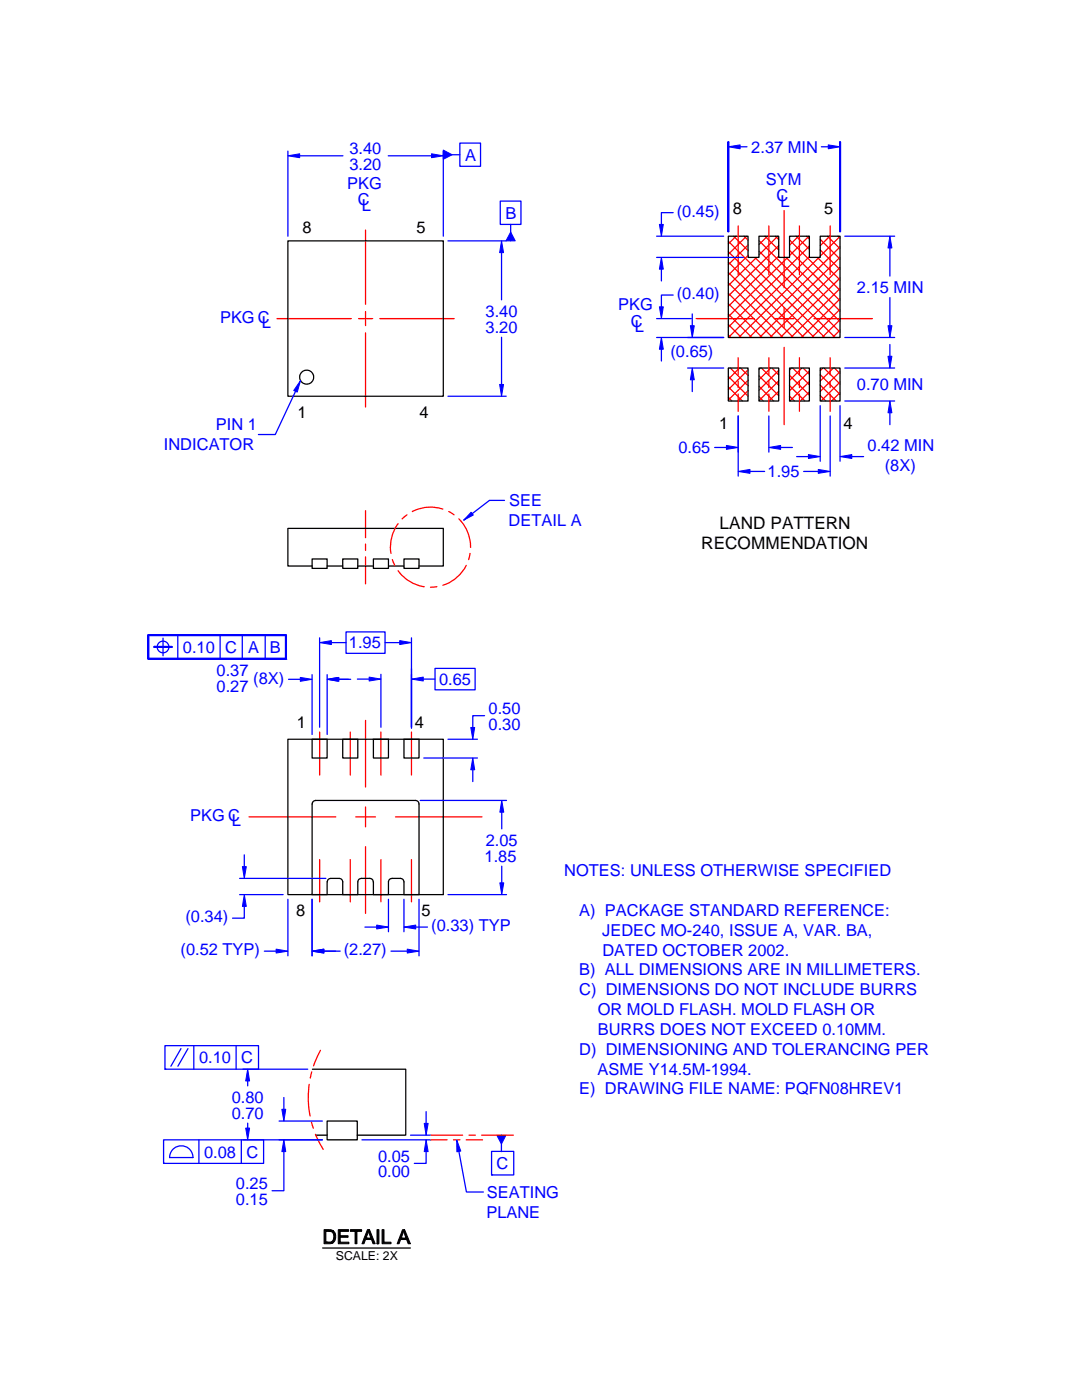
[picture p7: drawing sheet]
<svg xmlns="http://www.w3.org/2000/svg" width="216mm" height="279mm" viewBox="0 0 216 279" stroke-linecap="round" stroke-linejoin="round" font-family="sans-serif">
<g fill="none" stroke="#f00" stroke-width=".25">
<path d="M72.9 45.9v14.8M145.3 58.5l8.9 8.9M145.3 56.5l10.9 10.9M145.3 54.4l13 13M145.3 52.3l15.1 15.1M145.3 50.2l17.2 17.2M145.3 48.2l19.3 19.2M146.4 47.1l2.9 2.9M146.9 47.1l-1.6 1.6M148.5 47.1l.8 .8M148.9 47.1l-3.6 3.7M149.3 48.9l-4 3.9"/>
<path d="M149.3 51l-4 3.9M150.6 51.4l16 16M151 51.4l-5.7 5.6M151.4 50.1l16.2 16.2M151.4 48l16.2 16.2M152.6 47.1l2.8 2.8M153.1 47.1l-1.7 1.7M154.7 47.1l.7 .7M155.2 47.1l-3.8 3.8M155.4 49l-10.1 10.1M155.4 51.1l-10.1 10.1M156.5 42v15.4"/>
<path d="M156.8 51.4l10.8 10.7M157.2 51.4l-11.9 11.8M157.5 50l10.1 10M157.5 47.9l10.1 10.1M158.9 47.1l2.6 2.7M159.3 47.1l-1.8 1.8M160.9 47.1l.6 .6M161.4 47.1l-3.9 3.9M161.5 51.2l-16.1 16.2M161.5 49.1l-16.2 16.2M163.1 51.4l4.5 4.5M163.4 51.4l-16 16"/>
<path d="M163.7 49.9l3.9 3.9M163.7 47.8l3.9 3.9M165.1 47.1l2.5 2.6M165.6 47.1l-1.9 1.9M167.2 47.1l.4 .5M167.6 53.4l-14 14M167.6 55.5l-11.9 11.9M167.6 57.6l-9.8 9.8M167.6 59.6l-7.7 7.8M167.6 49.3l-18.1 18.1M167.6 51.3l-16 16.1M167.6 47.2l-3.9 3.9"/>
<path d="M55.3 63.6h14.8M71.5 63.6h2.9M72.9 62.2v2.8M72.9 66.4v14.8M75.8 63.6h14.8M138.9 63.6h11.6M145.3 66.8l.6 .6M145.3 75.1l4 4M145.3 64.7l2.6 2.7M145.3 79.3l.8 .7M145.3 62.7l4.7 4.7M145.3 77.2l2.8 2.8"/>
<path d="M145.3 60.6l6.8 6.8M145.5 73.4l-.2 .2M145.7 73.4l3.6 3.6M147.6 73.4l-2.3 2.3M147.8 73.4l1.5 1.5M149.3 73.8l-4 4M149.3 75.9l-4 3.9M149.3 78l-2.1 2M151.4 79.2l.9 .8M151.4 75l4 4M151.4 77.1l3 2.9M151.7 73.4l-.3 .3"/>
<path d="M151.9 73.4l3.5 3.5M153.8 73.4l-2.4 2.4M154 73.4l1.4 1.4M154.5 63.6h4M155.4 73.9l-4 4M155.4 78.1l-2 1.9M155.4 76l-4 4M156.5 61.4v4M156.5 69.3v15.5M157.5 79.1l1 .9M157.5 77l3.1 3M157.5 74.9l4 3.9"/>
<path d="M157.9 73.4l-.4 .5M158.2 73.4l3.3 3.4M160 73.4l-2.5 2.5M160.3 73.4l1.2 1.3M161.5 76.1l-3.9 3.9M161.5 78.2l-1.8 1.8M161.5 74.1l-4 3.9M162.4 63.6h11.7M163.7 78.9l1.1 1.1M163.7 76.9l3.2 3.1M163.7 74.8l3.9 3.9M164.2 73.4l-.5 .6"/>
<path d="M164.4 73.4l3.2 3.2M166.3 73.4l-2.6 2.7M166.5 73.4l1.1 1.2M167.6 61.7l-5.6 5.7M167.6 63.8l-3.6 3.6M167.6 65.9l-1.5 1.5M167.6 74.2l-3.9 3.9M167.6 76.2l-3.8 3.8M167.6 78.3l-1.7 1.7M72.9 143.8v13.3M49.7 163h17.3M71 163h3.9"/>
<path d="M72.9 161v4M72.9 169v13.3M78.9 163h17.3"/>
</g>
<path d="M101.9 46.3l.9 1.8h-1.8z" fill="#00f"/>
<path d="M101.9 46.3l.9 1.8h-1.8z" fill="none" stroke="#00f" stroke-width=".2"/>
<path d="M88.5 30.9h3.3M101.9 44.8v3.3" fill="none" stroke="#00f" stroke-width=".25"/>
<path d="M88.5 30l1.7 .9-1.7 .9z" fill="#00f"/>
<path d="M88.5 30l1.7 .9-1.7 .9z" fill="none" stroke="#00f" stroke-width=".2"/>
<g fill="none" stroke="#f00" stroke-width=".25">
<path d="M147.3 45.1v9.7M153.4 45.1v9.7M159.5 45.1v9.7M165.7 45.1v9.7M147.3 71.4v3.4M147.3 76.1v1.3M147.3 78.6v3.5M153.4 71.4v3.4M153.4 76.1v1.3M153.4 78.6v3.5M159.5 71.4v3.4M159.5 76.1v1.3"/>
<path d="M159.5 78.6v3.5M165.7 71.4v3.4M165.7 76.1v1.3M165.7 78.6v3.5M63.8 146.1v8.6M69.9 146.1v8.6M76 146.1v8.6M82.1 146.1v8.6M63.8 171.6v8.4M69.9 171.6v8.4M76 171.6v8.4M82.1 171.6v8.4"/>
</g>
<g fill="none" stroke="#000" stroke-width=".25">
<path d="M145.3 47.1h4v4.3h2.1v-4.3h4v4.3h2.1v-4.3h4v4.3h2.2v-4.3h3.9v20.3h-22.3zM145.3 73.4h4v6.6h-4zM151.4 73.4h4v6.6h-4zM157.5 73.4h4v6.6h-4zM163.7 73.4h3.9v6.6h-3.9z"/>
<circle cx="61.2" cy="75.3" r="1.4"/>
</g>
<path d="M67.4 135.6h2.1" fill="none" stroke="#00f" stroke-width=".25"/>
<path d="M65.3 135.6l2.1-.4v.7z" fill="#00f"/>
<path d="M65.3 135.6l2.1-.4v.7z" fill="none" stroke="#00f" stroke-width=".2"/>
<path d="M91.8 28.6h4.1v4.6h-4.1zM99.8 40.1h4.1v4.7h-4.1zM82.1 133.5v11.9M100.1 226.5v3.3" fill="none" stroke="#00f" stroke-width=".25"/>
<path d="M57.4 147.5h31.1v31h-31.1zM62.3 147.5h3v3.8h-3zM68.4 147.5h3v3.8h-3zM74.5 147.5h3v3.8h-3zM80.6 147.5h3v3.8h-3zM62.3 160.4v18.1h3v-2.5l.1-.4 .4-.3h1.9l.6 .3 .1 .4v2.5h3v-2.5l.1-.4 .4-.3h2.1l.4 .3 .1 .4M62.3 160.4l.1-.4 .6-.3h19.9l.6 .3 .1 .4v18.1h-3v-2.7l-.3-.4-.4-.1h-1.7l-.6 .3-.1 .4v2.5h-3v-2.5M64.4 249.1h17.5" fill="none" stroke="#000" stroke-width=".25"/>
<g fill="#000" stroke="#000" stroke-width=".2">
<path d="M64.7 245.4a2.68 2.68 0 0 1 1.8 .2l-1.5 .1v2.2l1.5 .1-.8 .2h-1z" fill-rule="evenodd"/>
<path d="M65.6 245.7h.9a1.7 1.7 0 0 1 0 2.3l-1.5-.1a1.11 1.11 0 0 0 1.6-.9 .93 .93 0 0 0-1-1.3z" fill-rule="evenodd"/>
<path d="M67.5 245.4h2.1v.3h-1.7v.9h1.5v.3h-1.5v1h1.7v.3h-2.1z" fill-rule="evenodd"/>
<path d="M69.9 245.4h2.3v.3h-1v2.5h-.4v-2.5h-.9z" fill-rule="evenodd"/>
<path d="M73.3 245.4h.4l-.7 1.7 1.1 .3h-1.2l-.3 .8h-.4z" fill-rule="evenodd"/>
<path d="M73.7 245.4l1.2 2.8h-.5l-.3-.8-1.1-.3h1l-.5-1.4z" fill-rule="evenodd"/>
<path d="M75.2 245.4h.4v2.8h-.4z" fill-rule="evenodd"/>
<path d="M76.2 245.4h.4v2.5h1.4v.3h-1.8z" fill-rule="evenodd"/>
<path d="M80.3 245.4h.4l-.6 1.7 1 .3h-1.2l-.3 .8h-.4z" fill-rule="evenodd"/>
<path d="M80.7 245.4l1.2 2.8h-.5l-.3-.8-1-.3h.9l-.5-1.4z" fill-rule="evenodd"/>
</g>
<path d="M99.1 226.5h1.9l-.9 1.8z" fill="#00f"/>
<path d="M99.1 226.5h1.9l-.9 1.8z" fill="none" stroke="#00f" stroke-width=".2"/>
<path d="M62.3 111.5h3v1.9h-3zM62.3 113h-4.9v-7.5h31.1v7.5h-4.9M65.3 113h3.1M68.4 111.5h3v1.9h-3zM71.4 113h3.1M74.5 111.5h3v1.9h-3zM77.5 113h3.1M80.6 111.5h3v1.9h-3zM62.3 213.4h18.7v13.1h-9.7M63 226.5h2.3M65.3 223.7h6v3.8h-6z" fill="none" stroke="#000" stroke-width=".25"/>
<g fill="none" stroke="#f00" stroke-width=".25">
<path d="M72.9 101.9v5.4M72.9 108.6v1.3M72.9 111.1v5.4M78.3 111.7l.5 1.1M79.4 104.5a7.9 7.9 0 0 0-1.4 5.9M79.4 113.9a7.8 7.8 0 0 0 5.2 3.2M81.2 102.7l-1 .8M87.2 117.1l-1.3 .1M88.4 101.6a7.8 7.8 0 0 0-6.1 .5M89.5 102.1l1.1 .6M91.6 103.5a7.9 7.9 0 0 1 2.3 5.7M93 112.8a7.9 7.9 0 0 1-4.6 4"/>
<path d="M93.8 110.4l-.3 1.3"/>
</g>
<path d="M93.8 109.1h.2v.2h-.2z" fill-rule="evenodd" fill="#f00"/>
<path d="M94 102.2l.4 .6-1.9 1z" fill="#00f"/>
<path d="M94 102.2l.4 .6-1.9 1z" fill="none" stroke="#00f" stroke-width=".2"/>
<path d="M57.4 30.2v16.9M59.8 31.1h8.6M77.5 31.1h8.6M88.5 30.2v16.9M100.7 99.9h-3l-5.2 3.9" fill="none" stroke="#00f" stroke-width=".25"/>
<path d="M57.4 48.1h31.1v31h-31.1z" fill="none" stroke="#000" stroke-width=".25"/>
<path d="M61.7 216.4l-.1 .6a18.6 18.6 0 0 0 .3 5.7M62.2 213.9l-.3 1.3M63.9 209.6l-1.3 3.1M62.1 224l.4 1.2M62.9 226.4l1.6 3" fill="none" stroke="#f00" stroke-width=".25"/>
<path d="M57.4 31.1l2.4-.4v.8z" fill="#00f"/>
<path d="M57.4 31.1l2.4-.4v.8z" fill="none" stroke="#00f" stroke-width=".2"/>
<path d="M86.1 30.7l2.4 .4-2.4 .4z" fill="#00f"/>
<path d="M86.1 30.7l2.4 .4-2.4 .4z" fill="none" stroke="#00f" stroke-width=".2"/>
<path d="M89.4 48.1h11.6M100.1 50.4v9.4M89.4 79.1h11.6M100.1 67.3v9.4" fill="none" stroke="#00f" stroke-width=".25"/>
<path d="M100.1 48.1l.4 2.3h-.8z" fill="#00f"/>
<path d="M100.1 48.1l.4 2.3h-.8z" fill="none" stroke="#00f" stroke-width=".2"/>
<path d="M99.7 76.7h.8l-.4 2.4z" fill="#00f"/>
<path d="M99.7 76.7h.8l-.4 2.4z" fill="none" stroke="#00f" stroke-width=".2"/>
<path d="M63.8 127.3v17.8M66.1 128.2h2.9M76.8 128.2h3M82.1 127.3v17.8" fill="none" stroke="#00f" stroke-width=".25"/>
<path d="M63.8 128.2l2.3-.4v.8z" fill="#00f"/>
<path d="M63.8 128.2l2.3-.4v.8z" fill="none" stroke="#00f" stroke-width=".2"/>
<path d="M79.8 127.8l2.3 .4-2.3 .4z" fill="#00f"/>
<path d="M79.8 127.8l2.3 .4-2.3 .4z" fill="none" stroke="#00f" stroke-width=".2"/>
<path d="M69 126.1h7.8v4.3h-7.8zM71.3 135.5h2.4M76 134.6v10.5M82.1 134.6v10.5M84.5 135.5h2.3" fill="none" stroke="#00f" stroke-width=".25"/>
<path d="M73.7 135.1l2.3 .4-2.3 .4z" fill="#00f"/>
<path d="M73.7 135.1l2.3 .4-2.3 .4z" fill="none" stroke="#00f" stroke-width=".2"/>
<path d="M82.1 135.5l2.4-.4v.8z" fill="#00f"/>
<path d="M82.1 135.5l2.4-.4v.8z" fill="none" stroke="#00f" stroke-width=".2"/>
<path d="M57.6 135.6h2.3M62.3 134.6v12M65.3 134.6v12M67.6 135.6h2.4M86.8 133.4h8v4.3h-8z" fill="none" stroke="#00f" stroke-width=".25"/>
<path d="M65.3 135.6l2.3-.4v.8z" fill="#00f"/>
<path d="M65.3 135.6l2.3-.4v.8z" fill="none" stroke="#00f" stroke-width=".2"/>
<path d="M59.9 135.2l2.4 .4-2.4 .4z" fill="#00f"/>
<path d="M59.9 135.2l2.4 .4-2.4 .4z" fill="none" stroke="#00f" stroke-width=".2"/>
<path d="M84.6 151.3h10.7M89.4 147.5h5.9M94.3 153.6v2.4M96.7 142.8h-2.4v2.4" fill="none" stroke="#00f" stroke-width=".25"/>
<path d="M94.3 151.3l.4 2.3h-.8z" fill="#00f"/>
<path d="M94.3 151.3l.4 2.3h-.8z" fill="none" stroke="#00f" stroke-width=".2"/>
<path d="M93.9 145.2h.8l-.4 2.3z" fill="#00f"/>
<path d="M93.9 145.2h.8l-.4 2.3z" fill="none" stroke="#00f" stroke-width=".2"/>
<path d="M83.8 159.7h17.3M89.4 178.5h11.7M100.1 162.1v3.3M100.1 172.9v3.3" fill="none" stroke="#00f" stroke-width=".25"/>
<path d="M100.1 159.7l.4 2.4h-.8z" fill="#00f"/>
<path d="M100.1 159.7l.4 2.4h-.8z" fill="none" stroke="#00f" stroke-width=".2"/>
<path d="M99.7 176.2h.8l-.4 2.3z" fill="#00f"/>
<path d="M99.7 176.2h.8l-.4 2.3z" fill="none" stroke="#00f" stroke-width=".2"/>
<path d="M30.7 129.1l.1-.1v.2z" fill-rule="evenodd" fill="#00f"/>
<path d="M30.8 129h3.5v.2h-3.5zM30.8 129h.1M30.8 129l-.1 .1 .1 .1" fill="none" stroke="#00f" stroke-width=".2"/>
<path d="M30.8 129.1h3.5" fill="none" stroke="#00f" stroke-width=".23"/>
<path d="M34.3 129l.1 .1-.1 .1z" fill-rule="evenodd" fill="#00f"/>
<path d="M29.5 126.8h.2v4.7h-.2zM34.3 129l.1 .1-.1 .1" fill="none" stroke="#00f" stroke-width=".2"/>
<g fill="none" stroke="#00f" stroke-width=".25">
<path d="M32.5 127.4v3.5M35.5 126.8v4.7M43.9 126.8v4.7M48.3 126.8v4.7M52.9 126.8v4.7"/>
<circle cx="32.5" cy="129.1" r="1.17"/>
</g>
<path d="M29.6 126.8v4.7" fill="none" stroke="#00f" stroke-width=".23"/>
<path d="M29.5 126.7l.1 .1z" fill-rule="evenodd" fill="#00f"/>
<path d="M29.6 126.6h27.4v.3h-27.4zM29.6 126.6h.1M29.6 126.6l-.1 .2" fill="none" stroke="#00f" stroke-width=".2"/>
<path d="M29.6 126.8h27.4" fill="none" stroke="#00f" stroke-width=".23"/>
<path d="M57 126.6l.2 .2z" fill-rule="evenodd" fill="#00f"/>
<path d="M56.9 126.8h.3v4.7h-.3zM57 126.6l.2 .2" fill="none" stroke="#00f" stroke-width=".2"/>
<path d="M57.1 126.8v4.7" fill="none" stroke="#00f" stroke-width=".23"/>
<path d="M57 131.5h.2l-.1 .1z" fill-rule="evenodd" fill="#00f"/>
<path d="M29.6 131.3h27.4v.3h-27.4zM57 131.6h.1M57.2 131.5l-.2 .1" fill="none" stroke="#00f" stroke-width=".2"/>
<path d="M29.6 131.5h27.4" fill="none" stroke="#00f" stroke-width=".23"/>
<path d="M29.5 131.5l.1 .1z" fill-rule="evenodd" fill="#00f"/>
<path d="M29.5 131.5l.1 .1" fill="none" stroke="#00f" stroke-width=".2"/>
<path d="M47.8 175.3h17.2M47.8 178.5h8.7M48.7 170.6v2.4M48.7 180.9v2.3h-2.3" fill="none" stroke="#00f" stroke-width=".25"/>
<path d="M48.4 173h.7l-.4 2.3z" fill="#00f"/>
<path d="M48.4 173h.7l-.4 2.3z" fill="none" stroke="#00f" stroke-width=".2"/>
<path d="M48.7 178.5l.4 2.4h-.7z" fill="#00f"/>
<path d="M48.7 178.5l.4 2.4h-.7z" fill="none" stroke="#00f" stroke-width=".2"/>
<path d="M62.3 179.5v11.3M83.6 179.5v11.3M64.6 189.8h3.3M78 189.8h3.3" fill="none" stroke="#00f" stroke-width=".25"/>
<path d="M62.3 189.8l2.3-.4v.8z" fill="#00f"/>
<path d="M62.3 189.8l2.3-.4v.8z" fill="none" stroke="#00f" stroke-width=".2"/>
<path d="M81.3 189.4l2.3 .4-2.3 .4z" fill="#00f"/>
<path d="M81.3 189.4l2.3 .4-2.3 .4z" fill="none" stroke="#00f" stroke-width=".2"/>
<path d="M57.4 179.5v11.3M62.3 179.5v11.3M52.7 189.8h2.4M64.6 189.8h2.4" fill="none" stroke="#00f" stroke-width=".25"/>
<path d="M62.3 189.8l2.3-.4v.8z" fill="#00f"/>
<path d="M62.3 189.8l2.3-.4v.8z" fill="none" stroke="#00f" stroke-width=".2"/>
<path d="M55.1 189.4l2.3 .4-2.3 .4z" fill="#00f"/>
<path d="M55.1 189.4l2.3 .4-2.3 .4z" fill="none" stroke="#00f" stroke-width=".2"/>
<path d="M56.6 219v2.4M55.7 223.7h8.6M55.7 227.5h8.6M56.6 229.8v7.8h-2.3" fill="none" stroke="#00f" stroke-width=".25"/>
<path d="M56.2 221.4h.8l-.4 2.3z" fill="#00f"/>
<path d="M56.2 221.4h.8l-.4 2.3z" fill="none" stroke="#00f" stroke-width=".2"/>
<path d="M56.6 227.5l.4 2.3h-.8z" fill="#00f"/>
<path d="M56.6 227.5l.4 2.3h-.8z" fill="none" stroke="#00f" stroke-width=".2"/>
<path d="M48.5 213.4h12.9M49.4 215.7v1M48.5 227.5h15.8M49.4 224.2v.9" fill="none" stroke="#00f" stroke-width=".25"/>
<path d="M49.4 213.4l.4 2.3h-.8z" fill="#00f"/>
<path d="M49.4 213.4l.4 2.3h-.8z" fill="none" stroke="#00f" stroke-width=".2"/>
<path d="M49 225.1h.8l-.4 2.4z" fill="#00f"/>
<path d="M49 225.1h.8l-.4 2.4z" fill="none" stroke="#00f" stroke-width=".2"/>
<g fill="none" stroke="#00f" stroke-width=".25">
<path d="M32.9 208.7h18.7v4.7h-18.7zM32.9 213.4h.1M36.1 209.3l-2 3.5M37.5 209.3l-2 3.5M38.7 208.7v4.7M47.1 208.7v4.7M32.6 227.5h20v4.7h-20zM32.6 232.2h.1M34.5 229.4a2.33 2.33 0 0 1 2.6-.6 2.33 2.33 0 0 1 1.4 2.2h-4.7l.3-1.1zM39.7 227.5v4.7M48.2 227.5v4.7M72.2 227.5h13.8"/>
<path d="M81.9 226.5h4.1M85 229.8v2.4h-2.3M85 221.8v2.4"/>
</g>
<path d="M84.6 224.2h.8l-.4 2.3z" fill="#00f"/>
<path d="M84.6 224.2h.8l-.4 2.3z" fill="none" stroke="#00f" stroke-width=".2"/>
<path d="M85 227.5l.4 2.3h-.8z" fill="#00f"/>
<path d="M85 227.5l.4 2.3h-.8z" fill="none" stroke="#00f" stroke-width=".2"/>
<path d="M86 226.5h6.3M86 227.5h3.2M90.5 227.5h1.3M93 227.5h3.3M93.6 226.5h1.2M96.1 226.5h6.3" fill="none" stroke="#f00" stroke-width=".25"/>
<path d="M98.1 229.8h4.4v4.7h-4.4zM98.1 234.5h.1" fill="none" stroke="#00f" stroke-width=".25"/>
<path d="M91.1 227.5l.8 2.2-.7 .2z" fill="#00f"/>
<path d="M91.1 227.5l.8 2.2-.7 .2z" fill="none" stroke="#00f" stroke-width=".2"/>
<path d="M91.6 229.8l1.5 8.1h3.4" fill="none" stroke="#00f" stroke-width=".25"/>
<path d="M145.2 46.2h.3l-.1 .1z" fill-rule="evenodd" fill="#00f"/>
<path d="M145.2 28.4h.3v17.8h-.3zM145.2 46.2l.1 .1 .2-.1" fill="none" stroke="#00f" stroke-width=".2"/>
<path d="M145.3 28.4v17.8" fill="none" stroke="#00f" stroke-width=".23"/>
<path d="M145.3 28.3l.2 .1h-.3z" fill-rule="evenodd" fill="#00f"/>
<path d="M145.2 28.4l.1-.1 .2 .1" fill="none" stroke="#00f" stroke-width=".2"/>
<path d="M167.5 46.2h.2v.1z" fill-rule="evenodd" fill="#00f"/>
<path d="M167.5 28.4h.2v17.8h-.2zM167.5 46.2l.1 .1 .1-.1" fill="none" stroke="#00f" stroke-width=".2"/>
<path d="M167.6 28.4v17.8" fill="none" stroke="#00f" stroke-width=".23"/>
<path d="M167.6 28.3l.1 .1h-.2z" fill-rule="evenodd" fill="#00f"/>
<path d="M167.5 28.4l.1-.1 .1 .1" fill="none" stroke="#00f" stroke-width=".2"/>
<path d="M147.7 29.3h1.4M163.9 29.3h1.4" fill="none" stroke="#00f" stroke-width=".25"/>
<path d="M145.3 29.3l2.4-.4v.8z" fill="#00f"/>
<path d="M145.3 29.3l2.4-.4v.8z" fill="none" stroke="#00f" stroke-width=".2"/>
<path d="M165.3 28.9l2.3 .4-2.3 .4z" fill="#00f"/>
<path d="M165.3 28.9l2.3 .4-2.3 .4z" fill="none" stroke="#00f" stroke-width=".2"/>
<path d="M131 51.4h17.3M131 47.1h13.4M132 53.7v2.4M134.3 42.4h-2.3v2.4" fill="none" stroke="#00f" stroke-width=".25"/>
<path d="M132 51.4l.4 2.3h-.8z" fill="#00f"/>
<path d="M132 51.4l.4 2.3h-.8z" fill="none" stroke="#00f" stroke-width=".2"/>
<path d="M131.6 44.8h.8l-.4 2.3z" fill="#00f"/>
<path d="M131.6 44.8h.8l-.4 2.3z" fill="none" stroke="#00f" stroke-width=".2"/>
<path d="M134.3 58.9h-2.3v2.3M131 67.4h13.4M131 63.6h6.9M132 69.7v2.4" fill="none" stroke="#00f" stroke-width=".25"/>
<path d="M132 67.4l.4 2.3h-.8z" fill="#00f"/>
<path d="M132 67.4l.4 2.3h-.8z" fill="none" stroke="#00f" stroke-width=".2"/>
<path d="M131.6 61.2h.8l-.4 2.4z" fill="#00f"/>
<path d="M131.6 61.2h.8l-.4 2.4z" fill="none" stroke="#00f" stroke-width=".2"/>
<path d="M137.2 67.4h7.2M137.2 73.4h7.2M138.1 62.7v2.3M138.1 75.8v2.3" fill="none" stroke="#00f" stroke-width=".25"/>
<path d="M137.8 65h.7l-.4 2.4z" fill="#00f"/>
<path d="M137.8 65h.7l-.4 2.4z" fill="none" stroke="#00f" stroke-width=".2"/>
<path d="M138.1 73.4l.4 2.4h-.7z" fill="#00f"/>
<path d="M138.1 73.4l.4 2.4h-.7z" fill="none" stroke="#00f" stroke-width=".2"/>
<path d="M168.6 47.1h9.9M177.6 49.5v5.6M177.6 59.4v5.6M168.6 67.4h9.9" fill="none" stroke="#00f" stroke-width=".25"/>
<path d="M177.6 47.1l.4 2.4h-.8z" fill="#00f"/>
<path d="M177.6 47.1l.4 2.4h-.8z" fill="none" stroke="#00f" stroke-width=".2"/>
<path d="M177.2 65h.8l-.4 2.4z" fill="#00f"/>
<path d="M177.2 65h.8l-.4 2.4z" fill="none" stroke="#00f" stroke-width=".2"/>
<path d="M168.6 73.4h9.9M177.6 68.7v2.4M168.6 80h9.9M177.6 82.4v2.4" fill="none" stroke="#00f" stroke-width=".25"/>
<path d="M177.2 71.1h.8l-.4 2.3z" fill="#00f"/>
<path d="M177.2 71.1h.8l-.4 2.3z" fill="none" stroke="#00f" stroke-width=".2"/>
<path d="M177.6 80l.4 2.4h-.8z" fill="#00f"/>
<path d="M177.6 80l.4 2.4h-.8z" fill="none" stroke="#00f" stroke-width=".2"/>
<path d="M159 91.1h2.3M163.7 81v11.1M167.6 81v11.1M170 91.1h2.3" fill="none" stroke="#00f" stroke-width=".25"/>
<path d="M161.3 90.7l2.4 .4-2.4 .4z" fill="#00f"/>
<path d="M161.3 90.7l2.4 .4-2.4 .4z" fill="none" stroke="#00f" stroke-width=".2"/>
<path d="M167.6 91.1l2.4-.4v.8z" fill="#00f"/>
<path d="M167.6 91.1l2.4-.4v.8z" fill="none" stroke="#00f" stroke-width=".2"/>
<path d="M147.3 83v12M149.6 94.1h3M160.4 94.1h2.9M165.7 83v12" fill="none" stroke="#00f" stroke-width=".25"/>
<path d="M163.3 93.7l2.4 .4-2.4 .4z" fill="#00f"/>
<path d="M163.3 93.7l2.4 .4-2.4 .4z" fill="none" stroke="#00f" stroke-width=".2"/>
<path d="M147.3 94.1l2.3-.4v.8z" fill="#00f"/>
<path d="M147.3 94.1l2.3-.4v.8z" fill="none" stroke="#00f" stroke-width=".2"/>
<path d="M142.6 89.3h2.3M147.3 83v7.2M153.4 83v7.2M155.8 89.3h2.3" fill="none" stroke="#00f" stroke-width=".25"/>
<path d="M153.4 89.3l2.4-.4v.8z" fill="#00f"/>
<path d="M153.4 89.3l2.4-.4v.8z" fill="none" stroke="#00f" stroke-width=".2"/>
<path d="M144.9 88.9l2.4 .4-2.4 .4z" fill="#00f"/>
<path d="M144.9 88.9l2.4 .4-2.4 .4z" fill="none" stroke="#00f" stroke-width=".2"/>
<path d="M60 76l-.7 2.3-.7-.4z" fill="#00f"/>
<path d="M60 76l-.7 2.3-.7-.4z" fill="none" stroke="#00f" stroke-width=".2"/>
<path d="M59 78.1l-4.1 8.6h-3.3M77.5 179.5v6.4M80.6 179.5v6.4M72.8 185h2.4M83 185h2.3" fill="none" stroke="#00f" stroke-width=".25"/>
<path d="M75.2 184.6l2.3 .4-2.3 .4z" fill="#00f"/>
<path d="M75.2 184.6l2.3 .4-2.3 .4z" fill="none" stroke="#00f" stroke-width=".2"/>
<path d="M80.6 185l2.4-.4v.8z" fill="#00f"/>
<path d="M80.6 185l2.4-.4v.8z" fill="none" stroke="#00f" stroke-width=".2"/>
<g font-size="3.4">
<text x="143.6" y="105.5">LAND PATTERN</text>
<text x="139.9" y="109.6">RECOMMENDATION</text>
</g>
<g font-size="3.3" fill="#00f">
<text x="69.7" y="30.7">3.40</text>
<text x="69.7" y="33.9">3.20</text>
<text x="92.8" y="32.1">A</text>
<text x="149.9" y="30.5">2.37 MIN</text>
<text x="69.3" y="37.7">PKG</text>
<text x="71.4" y="41">C</text>
<text x="152.8" y="36.9">SYM</text>
<text x="155" y="40.2">C</text>
<text x="155.7" y="41.3">L</text>
<text x="72.2" y="42.1">L</text>
<text x="100.9" y="43.7">B</text>
<text x="135" y="43.3">(0.45)</text>
<text x="135" y="59.7">(0.40)</text>
<text x="171" y="58.4">2.15 MIN</text>
<text x="43.9" y="64.5">PKG C</text>
<text x="52.2" y="65.5">L</text>
<text x="96.9" y="63.2">3.40</text>
<text x="123.4" y="61.8">PKG</text>
<text x="125.9" y="65.2">C</text>
<text x="96.9" y="66.4">3.20</text>
<text x="126.7" y="66.4">L</text>
<text x="133.8" y="71.2">(0.65)</text>
<text x="171" y="77.9">0.70 MIN</text>
<text x="32.7" y="89.9">INDICATOR</text>
<text x="43.1" y="85.9">PIN 1</text>
<text x="173.1" y="90">0.42 MIN</text>
<text x="135.4" y="90.4">0.65</text>
<text x="153.2" y="95.2">1.95</text>
<text x="176.6" y="93.9">(8X)</text>
<text x="101.6" y="101.1">SEE</text>
<text x="101.5" y="105">DETAIL A</text>
<text x="36.5" y="130.3">0.10</text>
<text x="44.9" y="130.3">C</text>
<text x="49.5" y="130.3">A</text>
<text x="53.8" y="130.3">B</text>
<text x="69.6" y="129.4">1.95</text>
<text x="43.2" y="134.9">0.37</text>
<text x="50.5" y="136.4">(8X)</text>
<text x="87.6" y="136.7">0.65</text>
<text x="43.2" y="138">0.27</text>
<text x="97.5" y="142.4">0.50</text>
<text x="97.5" y="145.6">0.30</text>
<text x="38" y="163.9">PKG C</text>
<text x="46.3" y="164.9">L</text>
<text x="96.7" y="172">1.85</text>
<text x="96.9" y="168.8">2.05</text>
<text x="112.6" y="174.9">NOTES: UNLESS OTHERWISE SPECIFIED</text>
<text x="37" y="184.1">(0.34)</text>
<text x="86" y="185.9">(0.33) TYP</text>
<text x="115.6" y="182.8">A) PACKAGE STANDARD REFERENCE:</text>
<text x="36" y="190.7">(0.52 TYP)</text>
<text x="68.6" y="190.7">(2.27)</text>
<text x="120.2" y="186.7">JEDEC MO-240, ISSUE A, VAR. BA,</text>
<text x="120.2" y="190.7">DATED OCTOBER 2002.</text>
<text x="115.6" y="194.6">B) ALL DIMENSIONS ARE IN MILLIMETERS.</text>
<text x="115.6" y="198.6">C) DIMENSIONS DO NOT INCLUDE BURRS</text>
<text x="119.3" y="202.6">OR MOLD FLASH. MOLD FLASH OR</text>
<text x="119.3" y="206.5">BURRS DOES NOT EXCEED 0.10MM.</text>
<text x="39.7" y="212.2">0.10</text>
<text x="48.1" y="212.2">C</text>
<text x="115.6" y="210.5">D) DIMENSIONING AND TOLERANCING PER</text>
<text x="119.2" y="214.4">ASME Y14.5M-1994.</text>
<text x="46.2" y="220">0.80</text>
<text x="115.6" y="218.4">E) DRAWING FILE NAME: PQFN08HREV1</text>
<text x="46.2" y="223.2">0.70</text>
<text x="40.7" y="231">0.08</text>
<text x="49.2" y="231">C</text>
<text x="75.5" y="231.8">0.05</text>
<text x="99.1" y="233.3">C</text>
<text x="47.1" y="237.3">0.25</text>
<text x="75.5" y="235">0.00</text>
<text x="97.2" y="239.1">SEATING</text>
<text x="47.1" y="240.5">0.15</text>
<text x="97" y="243.1">PLANE</text>
</g>
<g font-size="3.3">
<text x="60.4" y="46.5">8</text>
<text x="83.1" y="46.5">5</text>
<text x="146.2" y="42.8">8</text>
<text x="164.5" y="42.8">5</text>
<text x="59.4" y="83.5">1</text>
<text x="83.7" y="83.5">4</text>
<text x="143.5" y="85.5">1</text>
<text x="168.3" y="85.5">4</text>
<text x="59.2" y="145.3">1</text>
<text x="82.8" y="145.3">4</text>
<text x="59.1" y="182.9">8</text>
<text x="84.1" y="182.9">5</text>
</g>
<text font-size="2.5" x="67" y="251.4">SCALE: 2X</text>
</svg>
